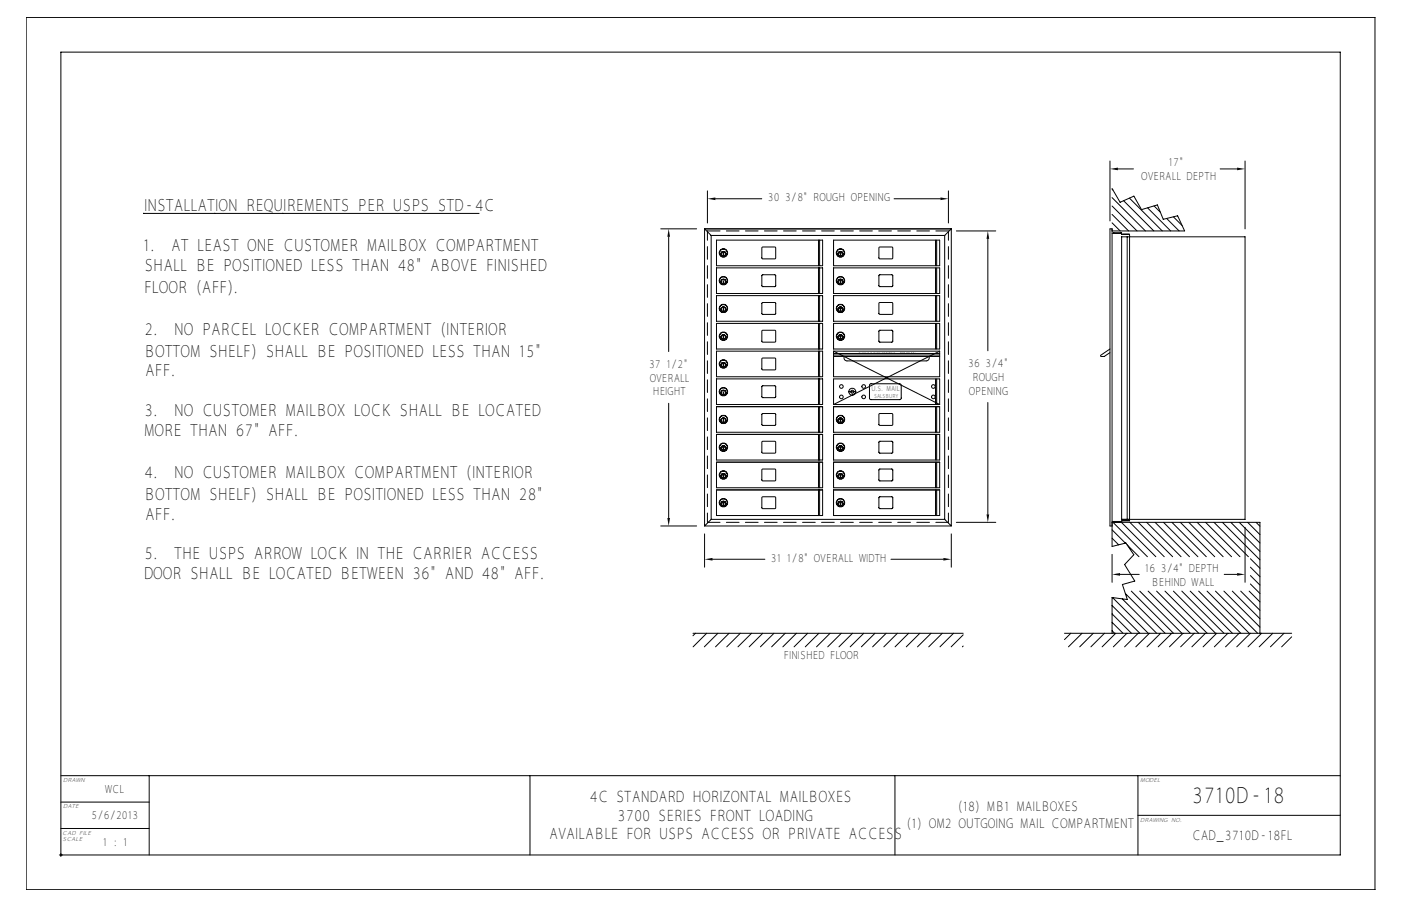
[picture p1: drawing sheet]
<svg xmlns="http://www.w3.org/2000/svg" width="432mm" height="279mm" viewBox="0 0 432 279" stroke-linecap="round" stroke-linejoin="round" font-family="sans-serif">
<g fill="none" stroke="#000" stroke-width=".31">
<path d="M8.1 5.4h415.7v269h-415.7zM218 58.9v9.9M292.3 58.9v9.9M342.1 49.7v18.4M342.8 58.1l2.4 4.3 4.3-1.9 2.3 4.1 4.9-1.4 1.8 4.4 4.5-1.1 2.1 4.7h-22.3M342.8 58.3l.2 .3M344.5 52.1h4.8M376.1 52.1h5.2M383.7 49.7v20.9M44.4 65.8h-.3h103.7M203.6 70.6h11.1M206.1 73v35.4"/>
<path d="M217.2 70.6h76M217.2 70.6v91.6M217.2 70.6l2 2M219.2 72.6v87.6h72M219.2 72.6h72M220.5 61.3h14.3M220.8 74.1h32.7v7.9h-32.7zM222.9 78.1l.1 .7zM234.9 76.3h4.1v3.4h-4.1zM252.3 74.1v7.9M252.6 74.1v7.9M256.9 74.1h32.7v7.9h-32.7z"/>
<path d="M258.6 78h.9M259 78.1l.1 .7zM259 77.5v1M271 76.3h4.1v3.4h-4.1zM275.6 61.3h14.3M288.3 74.1v7.9M288.7 74.1v7.9M291.2 72.6v87.6M293.2 70.6v91.6l-2-2M293.2 70.6l-2 2M294.8 71.2h12.1M304.5 73.7v34.5"/>
<path d="M342.8 68.7l2.4 2.5M342.8 66.1l5 5.1M342.8 63.5l7.6 7.7M342.8 60.9l10.2 10.3M343.3 72v-.2h2.4v.5h2.4M345.4 71.8v.2M345.4 71.8v.2h-2.6M345.7 73h38v87.2h-38zM346 72.3v-.1h2.1v.1M346.3 61.9l9.3 9.3M347.4 73v87.2M348.1 61.1l10.1 10.1"/>
<path d="M348.1 72.3v88.3h-2.1v-.1M353.7 64.1l7.1 7.1M355.7 63.5l1.9 1.9M359.6 67.4l3.8 3.8M361.6 66.9l2.7 2.7M220.8 82.6h32.7v7.9h-32.7zM220.8 91.2h32.7v7.9h-32.7zM220.8 99.7h32.7v7.9h-32.7zM222.9 95.2l.1 .7zM222.9 86.6l.1 .7zM234.9 93.4h4.1v3.5h-4.1zM234.9 84.8h4.1v3.5h-4.1z"/>
<path d="M252.3 82.6v7.9M252.3 91.2v7.9M252.3 99.7v7.9M252.6 82.6v7.9M252.6 91.2v7.9M252.6 99.7v7.9M256.9 82.6h32.7v7.9h-32.7zM256.9 91.2h32.7v7.9h-32.7zM256.9 99.7h32.7v7.9h-32.7zM258.6 95.1h.9M258.6 86.6h.9M259 95.2v.7l.1-.7"/>
<path d="M259 86.6l.1 .7zM259 86.1v1M259 94.6v1M271 93.4h4.1v3.5h-4.1zM271 84.8h4.1v3.5h-4.1zM288.3 82.6v7.9M288.3 91.2v7.9M288.3 99.7v7.9M288.7 82.6v7.9M288.7 91.2v7.9M288.7 99.7v7.9M220.8 108.3h32.7v7.9h-32.7z"/>
<path d="M220.8 116.8h32.7v7.9h-32.7zM222.9 103.7l.1 .8zM222.9 112.3l.1 .7zM234.9 110.5h4.1v3.5h-4.1zM234.9 119.1h4.1v3.4h-4.1zM234.9 101.9h4.1v3.5h-4.1zM252.3 108.3v7.9M252.3 116.8v7.9M252.6 108.3v7.9M252.6 116.8v7.9M256.9 109.9h32.7M256.9 108.3v7.9h32.7v-7.9"/>
<path d="M256.9 116.8v7.9M256.9 108.3l32.7 16.4M256.9 109.5h32.7M256.9 109h32.7M256.9 108.3h32.7M256.9 116.8h32.7M258.6 103.7h.9M259 103.7l.1 .8zM259 103.2v1M260.2 109.9a.95 .95 0 0 0 .9 1.4h24.4a.95 .95 0 0 0 .8-1.4M268.1 118.5l9.4-.1 .3 .4-.1 4.1-.4 .3h-9l-.3-.4zM271 101.9h4.1v3.5h-4.1z"/>
<path d="M288.3 116.8v7.9M288.7 116.8v7.9M289.6 116.8v7.9M289.6 108.3l-32.7 16.4M342.1 107.6l-2.9 2.2 1.1 .1 1.8-1.2M206.1 124.4v35.4M220.8 125.4h32.7v7.9h-32.7zM220.8 134h32.7v7.9h-32.7zM222.5 137.9h1M222.9 120.8l.1 .8zM222.9 129.4l.1 .7zM222.9 138l.1 .7z"/>
<path d="M223 137.4v1M234.9 127.6h4.1v3.5h-4.1zM234.9 136.2h4.1v3.5h-4.1zM252.3 125.4v7.9M252.3 134v7.9M252.6 125.4v7.9M252.6 134v7.9M256.9 125.4h32.7v7.9h-32.7zM256.9 134h32.7v7.9h-32.7zM256.9 124.7h32.7M258.6 129.4h.9M258.6 137.9h.9"/>
<path d="M259 129.4v.7l.1-.7M259 138l.1 .7zM259 128.9v.9M259 137.4v1M261.6 120.8h2.1M271 127.6h4.1v3.5h-4.1zM271 136.2h4.1v3.5h-4.1zM288.3 125.4v7.9M288.3 134v7.9M288.7 125.4v7.9M288.7 134v7.9M304.5 124.1v34.5"/>
<path d="M220.8 142.5h32.7v7.9h-32.7zM220.8 151.1h32.7v7.9h-32.7zM222.5 146.5h1M222.5 155h1M222.9 146.5l.1 .8zM222.9 155.1l.1 .7zM223 146v1M223 154.5v1M234.9 144.7h4.1v3.5h-4.1zM234.9 153.3h4.1v3.5h-4.1zM252.3 142.5v7.9M252.3 151.1v7.9"/>
<path d="M252.6 142.5v7.9M252.6 151.1v7.9M256.9 142.5h32.7v7.9h-32.7zM256.9 151.1h32.7v7.9h-32.7zM258.6 146.5h.9M258.6 155h.9M259 146.5l.1 .8zM259 155.1l.1 .7zM259 146v1M259 154.5v1M271 144.7h4.1v3.5h-4.1zM271 153.3h4.1v3.5h-4.1z"/>
<path d="M288.3 142.5v7.9M288.3 151.1v7.9M288.7 142.5v7.9M288.7 151.1v7.9M203.6 162.2h11.1M217.2 164.6v10.3M219.2 160.2l-2 2h76M219.6 172.5h16.1M274.6 172.5h16.1M293.2 164.6v10.3M294.8 161.1h12.1M342.8 162.2h-.7v-91.6h.7v97.9l4.2-1 2.5 3.6-2.9 3 3.1 5.1-3.8 1.1 1.6 4.6-4.7-.6v11"/>
<path d="M342.8 166l2 2M342.8 163.4l4.1 4.1M342.8 171v8.6M342.8 161.1h45.5v34.2M343 161.1l10.6 10.6M343.3 160.8v.2h2.1v-.2M345.2 177.1h5.9M345.6 161.1l10.6 10.6M347.4 168l3.6 3.7M348.1 160.5h-2.4v.5l-2.9-.2M348.2 161.1l10.6 10.6M350.8 161.1l10.6 10.6"/>
<path d="M353.4 161.1l10.6 10.6M356 161.1l10.6 10.6M358.6 161.1l10.6 10.6M361.2 161.1l10.6 10.6M363.8 161.1l10.6 10.6M366.4 161.1l10.6 10.6M369 161.1l10.6 10.6M371.6 161.1l10.6 10.6M374.2 161.1l10.6 10.6M376.8 161.1l11.5 11.5M377.3 177.1h4M379.4 161.1l8.9 9"/>
<path d="M381.9 161.1l6.4 6.4M383.7 162.6v17M384.5 161.1l3.8 3.8M385.4 177.5l2.9 2.9M385.4 174.9l2.9 2.9M385.4 172.3l2.9 2.9M387.1 161.1l1.2 1.2M213.6 195.3h83.3M214.3 195.3l-.7 .8M217.8 195.3l-4.2 4.2M221.3 195.3l-4.2 4.2M224.7 195.3l-4.2 4.2"/>
<path d="M228.2 195.3l-4.2 4.2M231.6 195.3l-4.2 4.2M235.1 195.3l-4.2 4.2M238.5 195.3l-4.1 4.2M242 195.3l-4.2 4.2M245.5 195.3l-4.2 4.2M248.9 195.3l-4.2 4.2M252.4 195.3l-4.2 4.2M255.8 195.3l-4.1 4.2M259.3 195.3l-4.2 4.2M262.8 195.3l-4.2 4.2M266.2 195.3l-4.2 4.2"/>
<path d="M269.7 195.3l-4.2 4.2M273.1 195.3l-4.2 4.2M276.6 195.3l-4.2 4.2M280 195.3l-4.1 4.2M283.5 195.3l-4.2 4.2M287 195.3l-4.2 4.2M290.4 195.3l-4.2 4.2M293.9 195.3l-4.2 4.2M296.9 195.8l-3.7 3.7M296.9 199.2l-.3 .3M328.1 195.3h70M330 195.3l-1.9 2"/>
<path d="M333.5 195.3l-4.2 4.2M336.9 195.3l-4.1 4.2M340.4 195.3l-4.2 4.2M342.8 194.5l.7 .8M342.8 191.9l3.3 3.4M342.8 189.3l5.9 6M342.8 186.7l8.5 8.6M342.9 184.3l11 11M343.9 195.3l-4.2 4.2M345.9 184.7l10.6 10.6M346.8 183.1l12.3 12.2M347.3 195.3l-4.2 4.2"/>
<path d="M348.7 182.3l13 13M350.8 195.3l-4.2 4.2M351.3 182.3l13 13M353.9 182.3l13 13M354.2 195.3l-4.1 4.2M356.5 182.3l13 13M357.7 195.3l-4.2 4.2M359.1 182.3l13 13M361.2 195.3l-4.2 4.2M361.7 182.3l13 13M364.2 182.3l13 13M364.6 195.3l-4.2 4.2"/>
<path d="M366.8 182.3l13 13M368.1 195.3l-4.2 4.2M369.4 182.3l13 13M371.5 195.3l-4.2 4.2M372 182.3l13 13M374.6 182.3l13 13M375 195.3l-4.2 4.2M377.2 182.3l11.1 11.1M378.4 195.3l-4.1 4.2M379.8 182.3l8.5 8.5M381.9 195.3l-4.2 4.2M382.4 182.3l5.9 5.9"/>
<path d="M385 182.3l3.3 3.3M385.4 195.3l-4.2 4.2M385.4 180.1l2.9 2.9M388.8 195.3l-4.2 4.2M392.3 195.3l-4.2 4.2M395.7 195.3l-4.1 4.2M398.1 196.4l-3.1 3.1M18.8 239.2h394.3M46 239.2v24.5M163.3 239.2v24.5M275.8 239.2v24.5M350.7 239.2v24.5"/>
<path d="M18.8 247.4h27.2M18.8 255.5h27.2M53.8 243.6l1.1-.6 .8-.2h55.3a2.68 2.68 0 0 1 2.7 2.7v6.3a2.68 2.68 0 0 1-2.7 2.7h-55.3a2.68 2.68 0 0 1-2.7-2.7v-6.7zM54.1 243.9l.9-.6 .7-.1h55.3a2.29 2.29 0 0 1 2.3 2.3v6.3a2.29 2.29 0 0 1-2.3 2.3h-55.3a2.29 2.29 0 0 1-2.3-2.3v-6.7zM54.3 244.1l1.4-.5h55.3a1.91 1.91 0 0 1 1.9 1.9v6.3a1.91 1.91 0 0 1-1.9 1.9h-55.3a1.91 1.91 0 0 1-1.9-1.9v-6.3zM55 244.8l.7-.3h55.3l.6 .3 .3 .7v6.3l-.3 .7-.6 .3h-55.3l-.7-.3-.3-.7v-6.3zM55.1 246.4h1.7M55.1 249.4h5.9M55.1 249.8h1.2M55.1 250.2h1.3M55.1 250.6h1.4M55.1 251h1.8"/>
<path d="M55.1 246.8h1.4M55.1 247.1h1.3M55.1 247.5h1.2M55.1 247.9h1.2M55.1 248.3h1.3M55.1 248.7h1.4M55.1 249.1h1.7M55.1 251.4h56.5M55.1 251.7h56.5M55.1 245.6h56.5M55.1 246h56.5M55.2 252.1h56.3"/>
<path d="M55.2 245.2h56.3M55.6 252.4h55.5M55.6 244.9h55.5M55.7 244.9l-.4 .2-.2 .4v6.3l.2 .4 .4 .2M56.3 247.5a1.55 1.55 0 0 0 1.4 2M56.3 249.4a1.48 1.48 0 0 0 1.4 1.9M56.5 249.4l.2 1 .7 .6h3.9a1.52 1.52 0 0 0 1.3-1.5 1.52 1.52 0 0 0-1.3-1.4h-2.9l-.3-.3 .3-.3h2.3l.3 .4h1.5l-.1-1-.5-.5-4.2-.1a1.52 1.52 0 0 0-1.2 1.5 1.52 1.52 0 0 0 1.2 1.4h3l.3 .3-.3 .3h-2.3l-.3-.4M57.7 246.1a1.4 1.4 0 0 0-1.4 1.4M58.3 249.8h2.5M58.3 247.8h2.4M61.3 246.1a1.4 1.4 0 0 1 1.4 1.4M62.2 246.4h2.3"/>
<path d="M62.4 248.3h1.1M62.5 246.8h1.8M62.6 248.7h.7M62.7 247.1h1.4M62.7 249.1h.4M62.7 247.5h1.2M62.7 247.9h1M64.2 251.1l.5-.9h2.6l.5 .9M64.3 251h3.4M64.5 250.6h3M64.6 246.2l-1.9 3.5-.1-1.1-.5-.5h.6v-.6M64.8 246.3h2.4l2.5 4.7h-1.7l-.7-1.2h-2.7l-.6 1.2h-1.8z"/>
<path d="M66 247.7l.3 .6h-.6zM66 247.3l.7 1.4h-1.5zM67.4 246.2l2.3 4.4v-4.3M67.5 246.4h2.2M67.7 246.8h2M67.9 247.1h1.8M68.1 247.5h1.6M68.3 247.9h1.4M68.5 248.3h1.2M68.7 248.7h1M68.9 249.1h.8M69.1 249.4h.6"/>
<path d="M69.3 249.8h.4M69.9 246.3h1.5v3.5h3.9v1.2h-5.4zM71.6 246.8h3.9M71.6 247.1h3.7M71.6 247.5h3.7M71.6 247.9h3.7M71.6 248.3h3.7M71.6 248.7h3.8M75.3 247.5v.8l.4 .8h-4.1M75.5 251v-.4l.5 .5 .7 .2M75.8 246.4h-4.2v3h3.7M75.8 246.6l.9-.3h3.9l.7 .6 .2 1h-1.6l-.3-.4h-2.3l-.3 .3 .3 .3h3a1.52 1.52 0 0 1 1.2 1.4 1.52 1.52 0 0 1-1.2 1.5l-4.2-.1-.4-.5-.2-1h1.5l.3 .4h2.3l.3-.3-.3-.3h-2.9a1.56 1.56 0 0 1-.9-2.6z"/>
<path d="M76.7 246.1a1.4 1.4 0 0 0-1.4 1.4M77.2 249.8h2.6M77.4 249.4h2.2M77.5 247.9h2.1M80.3 246.1a1.4 1.4 0 0 1 1.4 1.4M81.1 251h1.1M81.2 246.4h1M81.3 248.3h.9M81.5 250.6h.7M81.5 246.8h.7M81.6 248.7h.6M81.6 250.2h.6"/>
<path d="M81.6 247.1h.6M81.7 249.1h.5M81.7 247.5v.6h-.7a1.77 1.77 0 0 1 .7 1.8 1.77 1.77 0 0 1-1.4 1.4M81.7 249.4h.5M81.7 249.8h.5M81.7 247.5h.5M81.7 247.9h.5M82.2 246.3v4.7M84 249.2h2.6l.3 .4-.3 .3h-2.6zM84 247.4h2.6l.3 .3-.3 .4h-2.6zM84.2 247.6l2.5 .1-2.5 .2zM86.6 249.7v-.3h-2.4v.3h2.4"/>
<path d="M87.1 246.3a1.44 1.44 0 0 1 1 2.3 1.49 1.49 0 0 1-.9 2.4h-4.8v-4.7h4.8M87.1 246.1a1.4 1.4 0 0 1 1.4 1.4M88 246.4h1.2M88.1 251h1.7M88.3 246.8h.9M88.4 250.6h1M88.5 248.3h.7M88.5 248.7h.7M88.5 247.1h.7M88.5 247.9h.7M88.5 247.9l-.1 .6a1.69 1.69 0 0 1-1.2 2.8M88.5 247.5h.7"/>
<path d="M88.5 247.5v.4M88.6 250.2h.7M88.6 249.1h.6M88.6 249.4h.6M88.6 249.8h.6M89.2 246.3v3.5a1.4 1.4 0 0 0 1.4 1.5M89.4 246.3h1.6v3.3l.3 .3 3-.1 .1-3.5h1.5l-.1 4.1-.5 .5-.6 .1-4.7-.1-.4-.5-.2-.6zM91.2 246.3l.1 3.4 2.9-.1v-3.3M91.2 246.4h3M91.2 249.4h3M91.2 246.8h3M91.2 247.1h3"/>
<path d="M91.2 247.5h3M91.2 247.9h3M91.2 248.3h3M91.2 248.7h3M91.2 249.1h3M95.6 251h1.2M95.9 250.6h.9M96.1 250.2h.7M96.1 246.3v3.5a1.4 1.4 0 0 1-1.4 1.5M96.1 246.4h.7M96.1 249.4h.7M96.1 249.8h.7"/>
<path d="M96.1 246.8h.7M96.1 247.1h.7M96.1 247.5h.7M96.1 247.9h.7M96.1 248.3h.7M96.1 248.7h.7M96.1 249.1h.7M96.8 246.3v4.7M98.6 247.4h2.7l.2 1.1-.3 .2h-2.6zM98.8 247.6h2.4l.1 .8-2.5 .1zM98.8 250.2h2.5M98.8 250.6h2.5"/>
<path d="M98.8 251h2.5M98.8 247.9h2.5M98.8 248.3h2.5M101.3 250.2l-2.5-.1v.9M101.3 250.2v.8M101.8 246.1a1.4 1.4 0 0 1 1.4 1.4M102.9 246.4l2.7 3.2v1.4M103 248.6v.2a.48 .48 0 0 0-.3 .5 .48 .48 0 0 0 .3 .4v1.3h-1.5v-.9l-.3-.3h-2.6v1.2h-1.5v-4.7h4.7l.9 .3a2.15 2.15 0 0 1 .3 2M103 246.3h2.1l1.5 1.8 1.6-1.8h2l-2.8 3.2v1.5h-1.6v-1.5zM103.1 249.4h2.4M103.1 249.1h2.1M103.2 247.1h.3"/>
<path d="M103.2 249.8h2.4M103.2 248.6l-.2 .7 .2 1.7M103.2 250.2h2.4M103.2 250.6h2.4M103.2 251h2.4M103.2 247.5h.6M103.2 247.9h1M103.2 248.3h1.3M103.2 247.5v1.2h1.6M105.2 246.1l1.4 1.6 1.4-1.6M105.4 246.4h2.4M105.8 246.8h1.7"/>
<path d="M106.1 247.1h1M106.4 247.5h.4M107.6 249.8h4M107.6 250.2h4M107.6 250.6h4M107.6 251h4M107.7 249.4h3.9M108 249.1h3.6M108.4 248.7h3.2M108.7 248.3h2.9M109 247.9h2.6M109.4 247.5h2.2"/>
<path d="M109.7 247.1h1.9M110 246.8h1.6M111 244.9l.4 .2 .2 .4v6.3l-.2 .4-.4 .2M111.6 246.4h-1.2l-2.8 3.2v1.4M350.7 251.4h62.4M18.3 263.7h394.8v-247.6h-394.3v248.1"/>
<circle cx="223" cy="78" r="1.19"/>
<circle cx="223" cy="78.3" r=".7"/>
<circle cx="223" cy="78" r="1.28"/>
<circle cx="223" cy="78.3" r=".76"/>
<circle cx="223" cy="78.3" r=".73"/>
<circle cx="259" cy="78.3" r=".7"/>
<circle cx="259" cy="78" r="1.28"/>
<circle cx="259" cy="78.3" r=".73"/>
<circle cx="259" cy="78.3" r=".76"/>
<circle cx="259" cy="78" r="1.19"/>
<circle cx="223" cy="86.6" r="1.19"/>
<circle cx="223" cy="95.1" r="1.19"/>
<circle cx="223" cy="95.1" r="1.28"/>
<circle cx="223" cy="86.6" r="1.28"/>
<circle cx="223" cy="95.4" r=".76"/>
<circle cx="223" cy="86.9" r=".76"/>
<circle cx="223" cy="95.4" r=".7"/>
<circle cx="223" cy="86.9" r=".7"/>
<circle cx="223" cy="86.9" r=".73"/>
<circle cx="223" cy="95.4" r=".73"/>
<circle cx="259" cy="86.9" r=".7"/>
<circle cx="259" cy="95.1" r="1.28"/>
<circle cx="259" cy="95.4" r=".76"/>
<circle cx="259" cy="95.4" r=".73"/>
<circle cx="259" cy="86.6" r="1.28"/>
<circle cx="259" cy="95.1" r="1.19"/>
<circle cx="259" cy="95.4" r=".7"/>
<circle cx="259" cy="86.9" r=".73"/>
<circle cx="259" cy="86.9" r=".76"/>
<circle cx="259" cy="86.6" r="1.19"/>
<circle cx="223" cy="104" r=".73"/>
<circle cx="223" cy="103.7" r="1.19"/>
<circle cx="223" cy="112.2" r="1.19"/>
<circle cx="223" cy="112.5" r=".7"/>
<circle cx="223" cy="104" r=".7"/>
<circle cx="223" cy="103.7" r="1.28"/>
<circle cx="223" cy="104" r=".76"/>
<circle cx="223" cy="112.5" r=".76"/>
<circle cx="223" cy="112.2" r="1.28"/>
<circle cx="223" cy="112.5" r=".73"/>
<circle cx="259" cy="104" r=".7"/>
<circle cx="259" cy="103.7" r="1.28"/>
<circle cx="259" cy="104" r=".73"/>
<circle cx="259" cy="104" r=".76"/>
<circle cx="259" cy="103.7" r="1.19"/>
<circle cx="259.3" cy="119.2" r=".56"/>
<circle cx="266.2" cy="119.2" r=".56"/>
<circle cx="287.7" cy="119.2" r=".56"/>
<circle cx="223" cy="137.9" r="1.19"/>
<circle cx="223" cy="120.8" r="1.19"/>
<circle cx="223" cy="129.4" r="1.19"/>
<circle cx="223" cy="138.2" r=".7"/>
<circle cx="223" cy="129.7" r=".7"/>
<circle cx="223" cy="121.1" r=".7"/>
<circle cx="223" cy="129.4" r="1.28"/>
<circle cx="223" cy="120.8" r="1.28"/>
<circle cx="223" cy="121.1" r=".76"/>
<circle cx="223" cy="129.7" r=".76"/>
<circle cx="223" cy="138.2" r=".76"/>
<circle cx="223" cy="137.9" r="1.28"/>
<circle cx="223" cy="138.2" r=".73"/>
<circle cx="223" cy="121.1" r=".73"/>
<circle cx="223" cy="129.7" r=".73"/>
<circle cx="259" cy="129.4" r="1.19"/>
<circle cx="259" cy="138.2" r=".7"/>
<circle cx="259" cy="129.4" r="1.28"/>
<circle cx="259" cy="129.7" r=".76"/>
<circle cx="259" cy="129.7" r=".7"/>
<circle cx="259" cy="129.7" r=".73"/>
<circle cx="259" cy="137.9" r="1.28"/>
<circle cx="259" cy="138.2" r=".73"/>
<circle cx="259" cy="138.2" r=".76"/>
<circle cx="259" cy="137.9" r="1.19"/>
<circle cx="259.3" cy="122.4" r=".56"/>
<circle cx="262.7" cy="120.8" r=".46"/>
<circle cx="262.7" cy="120.8" r="1.07"/>
<circle cx="266.2" cy="122.4" r=".56"/>
<circle cx="287.7" cy="122.4" r=".56"/>
<circle cx="223" cy="146.5" r="1.19"/>
<circle cx="223" cy="155" r="1.19"/>
<circle cx="223" cy="146.8" r=".7"/>
<circle cx="223" cy="155.3" r=".7"/>
<circle cx="223" cy="146.8" r=".76"/>
<circle cx="223" cy="155.3" r=".76"/>
<circle cx="223" cy="146.5" r="1.28"/>
<circle cx="223" cy="155" r="1.28"/>
<circle cx="223" cy="155.3" r=".73"/>
<circle cx="223" cy="146.8" r=".73"/>
<circle cx="259" cy="146.8" r=".7"/>
<circle cx="259" cy="155.3" r=".7"/>
<circle cx="259" cy="146.5" r="1.28"/>
<circle cx="259" cy="155" r="1.28"/>
<circle cx="259" cy="155.3" r=".73"/>
<circle cx="259" cy="146.8" r=".73"/>
<circle cx="259" cy="146.8" r=".76"/>
<circle cx="259" cy="155.3" r=".76"/>
<circle cx="259" cy="146.5" r="1.19"/>
<circle cx="259" cy="155" r="1.19"/>
</g>
<path d="M342.1 52.1l2.4-.4v.8zM381.3 51.7l2.4 .4-2.4 .4zM206.1 70.6l.4 2.4h-.8zM218 61.3l2.5-.4v.8zM289.9 60.9l2.4 .4-2.4 .4zM304.5 71.2l.4 2.5h-.8zM205.7 159.8h.8l-.4 2.4zM304.1 158.6h.8l-.4 2.5zM217.2 172.5l2.4-.4v.8zM290.7 172.1l2.5 .4-2.5 .4zM342.8 177.1l2.4-.4v.8zM381.3 176.7l2.4 .4-2.4 .4z" fill="#000"/>
<path d="M218 161.1v-89.9M292.3 161.1v-89.9" fill="none" stroke="#000" stroke-width=".31" stroke-dasharray="3.9 2" stroke-dashoffset="1"/>
<path d="M218 71.2h74.3M218 161.1h74.3" fill="none" stroke="#000" stroke-width=".31" stroke-dasharray="3.9 2"/>
<path d="M46.7 240.6h115.5v21.8h-115.5z" fill-rule="evenodd" fill="#fff"/>
<text font-size="6.9" x="367.3" y="247.8">3710D-18</text>
<g font-size="5.2">
<text x="44.4" y="65.1">INSTALLATION REQUIREMENTS PER USPS STD-4C</text>
<text x="44.1" y="77.3">1.</text>
<text x="52.8" y="77.3">AT LEAST ONE CUSTOMER MAILBOX COMPARTMENT</text>
<text x="44.5" y="83.4">SHALL BE POSITIONED LESS THAN 48&quot; ABOVE FINISHED</text>
<text x="44.4" y="90.2">FLOOR (AFF).</text>
<text x="44.5" y="103.2">2.</text>
<text x="53.7" y="103.2">NO PARCEL LOCKER COMPARTMENT (INTERIOR</text>
<text x="44.4" y="110">BOTTOM SHELF) SHALL BE POSITIONED LESS THAN 15&quot;</text>
<text x="44.8" y="116.1">AFF.</text>
<text x="44.5" y="128.3">3.</text>
<text x="53.7" y="128.3">NO CUSTOMER MAILBOX LOCK SHALL BE LOCATED</text>
<text x="44.4" y="134.4">MORE THAN 67&quot; AFF.</text>
<text x="44.5" y="147.4">4.</text>
<text x="53.7" y="147.4">NO CUSTOMER MAILBOX COMPARTMENT (INTERIOR</text>
<text x="44.4" y="154.2">BOTTOM SHELF) SHALL BE POSITIONED LESS THAN 28&quot;</text>
<text x="44.8" y="160.3">AFF.</text>
<text x="44.5" y="172.5">5.</text>
<text x="53.7" y="172.5">THE USPS ARROW LOCK IN THE CARRIER ACCESS</text>
<text x="44.4" y="178.6">DOOR SHALL BE LOCATED BETWEEN 36&quot; AND 48&quot; AFF.</text>
</g>
<g font-size="4.8">
<text x="181.8" y="247.4">4C STANDARD HORIZONTAL MAILBOXES</text>
<text x="190.4" y="253.2">3700 SERIES FRONT LOADING</text>
<text x="169.2" y="258.9">AVAILABLE FOR USPS ACCESS OR PRIVATE ACCESS</text>
</g>
<g font-size="4.1">
<text x="295.2" y="250">(18) MB1 MAILBOXES</text>
<text x="279.4" y="255.4">(1) OM2 OUTGOING MAIL COMPARTMENT</text>
<text x="367.4" y="259">CAD_3710D-18FL</text>
</g>
<g font-size="3.5">
<text x="360.2" y="51.3">17&quot;</text>
<text x="351.7" y="55.4">OVERALL DEPTH</text>
<text x="236.7" y="62.1">30 3/8&quot; ROUGH OPENING</text>
<text x="200.1" y="113.5">37 1/2&quot;</text>
<text x="298.4" y="113.3">36 3/4&quot;</text>
<text x="200.2" y="117.8">OVERALL</text>
<text x="299.7" y="117.6">ROUGH</text>
<text x="201.2" y="121.9">HEIGHT</text>
<text x="298.6" y="121.7">OPENING</text>
<text x="237.6" y="173.3">31 1/8&quot; OVERALL WIDTH</text>
<text x="352.8" y="176.3">16 3/4&quot; DEPTH</text>
<text x="354.9" y="180.6">BEHIND WALL</text>
<text x="241.6" y="203.1">FINISHED FLOOR</text>
<text x="32.5" y="244.5">WCL</text>
<text x="28.2" y="252.6">5/6/2013</text>
<text x="31.7" y="260.8">1 : 1</text>
</g>
<text font-size="2.2" x="268.6" y="120.6">U.S. MAIL</text>
<g font-size="1.8">
<text x="19.5" y="241.2">DRAWN</text>
<text x="351.5" y="241.2">MODEL</text>
<text x="19.5" y="249.3">DATE</text>
<text x="19.2" y="257.5">CAD FILE</text>
<text x="351.5" y="253.4">DRAWING NO.</text>
<text x="19.3" y="259.5">SCALE</text>
</g>
<text font-size="1.7" x="269.4" y="122.6">SALSBURY</text>
<g font-size=".5">
<text x="264.7" y="108.8">OUTGOING</text>
<text x="277.4" y="108.8">MAIL</text>
</g>
</svg>
